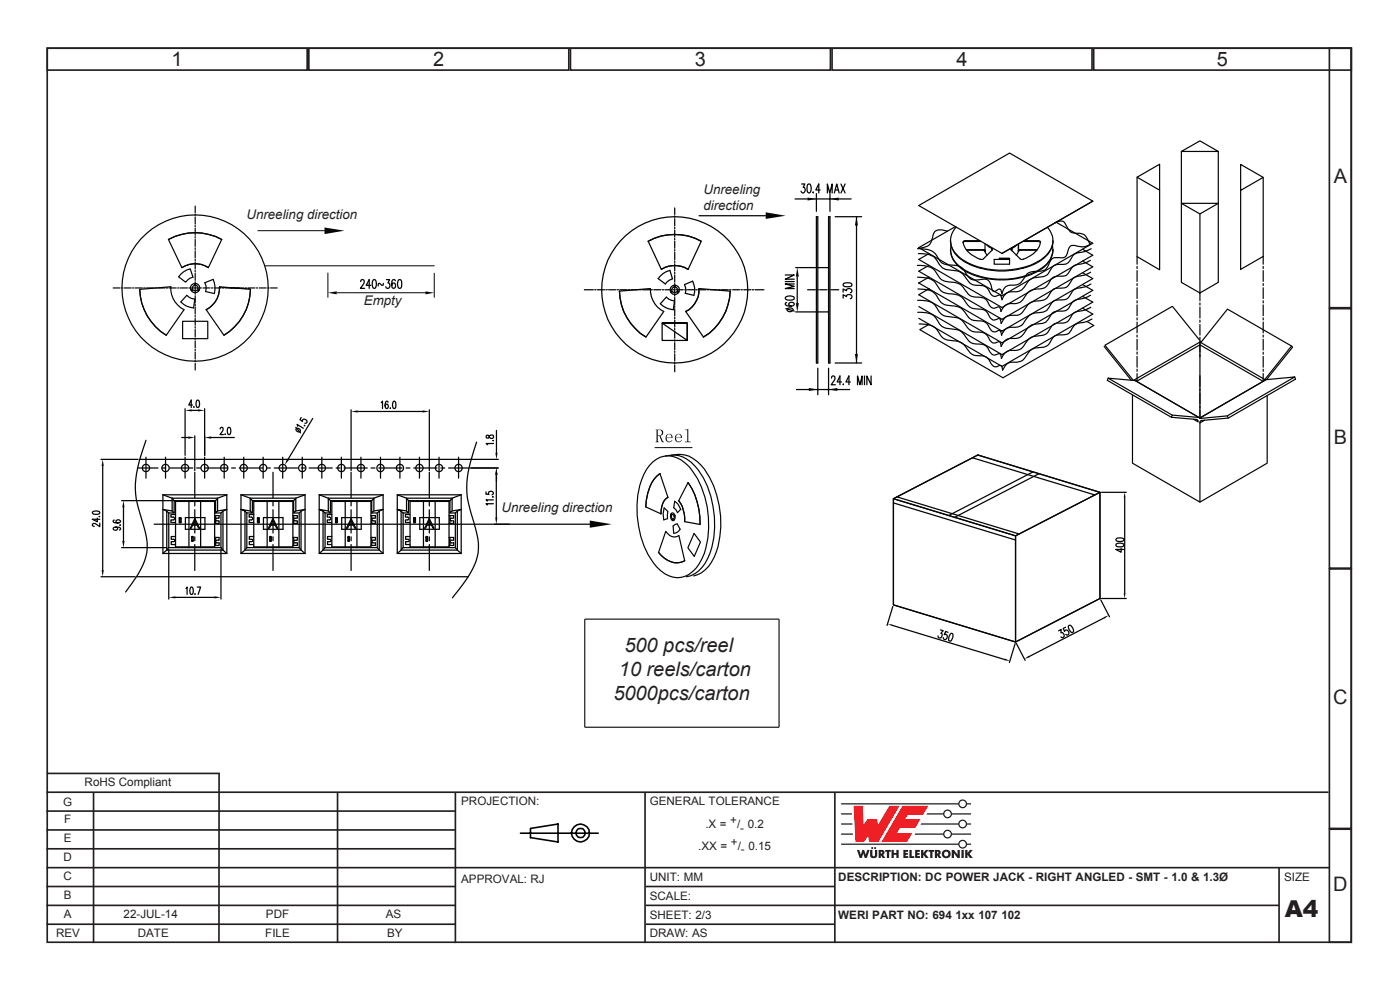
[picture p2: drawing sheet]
<svg xmlns="http://www.w3.org/2000/svg" width="297mm" height="210mm" viewBox="0 0 297 210" stroke-linecap="round" stroke-linejoin="round" font-family="sans-serif">
<!-- layer: Calque 1 -->
<g fill="none" stroke="#231f20" stroke-width=".35">
<path d="M10 10.2h276.7v189.7h-276.7zM10 10.2h55.2v4.7h-55.2zM65.5 10.2h55.2v4.7h-55.2zM121 10.2h55.2v4.7h-55.2zM176.5 10.2h55.2v4.7h-55.2zM232 10.2h54.7v4.7h-54.7zM282 10.2h4.7v55.1h-4.7zM282 65.5h4.7v55h-4.7zM282 120.7h4.7v55h-4.7zM9.8 168h272M9.8 172h86.7M9.8 176h86.7"/>
<path d="M9.9 164.1h36.7M19.8 168v32M46.5 164l-.1 36M71.6 168v32M96.6 168v32M136.8 168v32M177.1 168v32M282 175.9h4.7v24h-4.7zM9.8 192h86.7M9.8 196h86.7M9.8 180h86.7M9.8 184h272.2"/>
<path d="M9.8 188h86.7M137 192h134.3M137 196h40.1M137 188h40.1M271.3 184v16"/>
</g>
<g fill="none" stroke="#000" stroke-width=".34">
<path d="M110.4 176.7h16.5M112.5 175.7l5.9-.9v3.8l-5.9-.9z"/>
<circle cx="123.1" cy="176.7" r="1.88"/>
<circle cx="123.2" cy="176.7" r="1.02"/>
</g>
<g fill="#ee1d23">
<path d="M181.1 170.9h1.9l.2 4 .9-1.2h2l.2 1.3 2.4-4.1h2.1l-4.5 7.7h-1.9l-.2-1.3-.9 1.3h-1.8z"/>
<path d="M191.4 170.9h5.5l-1.1 1.9h-3.2l-.6 .9h3.3l-1.1 1.9h-3.3l-.6 1.1h3.2l-1.1 1.9h-5.4z"/>
</g>
<g fill="#231f20">
<path d="M181.8 180.3h.5l.3 1 .3-1h.4l.3 1 .4-1h.5l-.6 1.7h-.5l-.3-1-.3 1h-.4z"/>
<path d="M184.6 180.3h.5v1.2l.2 .1 .3-.1v-1.2h.5v1.1a.76 .76 0 0 1-.8 .6 .76 .76 0 0 1-.7-.6z"/>
<path d="M187.8 180.3h1.2v.4h-.4v1.3h-.5l.1-1.3h-.4z"/>
<path d="M189.1 180.3h.5v.6h.6v-.6h.5l-.1 1.7h-.4v-.7h-.6v.7h-.5z"/>
<path d="M191.6 180.3h1.1v.4h-.6v.2h.5v.4h-.5v.3h.6v.4h-1.1z"/>
<path d="M192.9 180.3h.5v1.3h.5v.4h-1z"/>
<path d="M194.1 180.3h1v.4h-.5v.2h.5v.4h-.5v.3h.6v.4h-1.1z"/>
<path d="M195.4 180.3h.5v.7l.5-.7h.6l-.7 .8 .7 .9h-.6l-.5-.7v.7h-.5z"/>
<path d="M197 180.3h1.2v.4h-.4v1.3h-.5v-1.3h-.3z"/>
<path d="M201.9 180.3h.5l.8 1-.1-1h.5v1.7h-.5l-.7-1.1v1.1h-.5z"/>
<path d="M204 180.3h.5v1.7h-.5z"/>
<path d="M204.7 180.3h.5v.7l.5-.7h.6l-.6 .8 .7 .9h-.6l-.6-.7v.7h-.5z"/>
<circle cx="185" cy="179.9" r=".22"/>
<circle cx="185.7" cy="179.9" r=".22"/>
</g>
<g fill="#231f20">
<path d="M186.9 180.7v.3h.2v-.2zM186.4 180.3h.5a.55 .55 0 0 1 .7 .3 .55 .55 0 0 1-.3 .7l.5 .7h-.5l-.4-.6v.6h-.5z" fill-rule="evenodd"/>
<path d="M198.8 180.7v.3h.2l.1-.2zM198.3 180.3h.6a.55 .55 0 0 1 .6 .3 .55 .55 0 0 1-.2 .7l.4 .7h-.5l-.4-.6v.6h-.5z" fill-rule="evenodd"/>
<path d="M200.3 181.2a.5 .5 0 0 0 1 0 .5 .5 0 0 0-1 0zM199.8 181.1a.95 .95 0 0 1 1.9 0 .95 .95 0 0 1-1.9 0z" fill-rule="evenodd"/>
</g>
<path d="M178.4 176.9h2.6M178.4 174.8h2.4M178.4 172.6h2.3" fill="none" stroke="#231f20" stroke-width=".27"/>
<g fill="#231f20">
<path d="M178.4 170.4h24.9a.94 .94 0 0 1 .9-.8 .94 .94 0 0 1 1 .8h.8v.2h-.8a.94 .94 0 0 1-1 .9 .94 .94 0 0 1-.9-.9h-24.9zM203.5 170.5a.7 .7 0 0 1 1.4 0 .7 .7 0 0 1-1.4 0z" fill-rule="evenodd"/>
<path d="M196.7 172.5h3.4a.94 .94 0 0 1 .9-.8 .94 .94 0 0 1 1 .8h4v.3h-4a.94 .94 0 0 1-1 .8 .94 .94 0 0 1-.9-.8h-3.6zM200.3 172.6a.7 .7 0 0 1 1.4 0 .7 .7 0 0 1-1.4 0z" fill-rule="evenodd"/>
<path d="M195.4 174.7h7.9a.94 .94 0 0 1 .9-.9 .94 .94 0 0 1 1 .9h.8v.2h-.8a.94 .94 0 0 1-1 .8 .94 .94 0 0 1-.9-.8h-8zM203.5 174.8a.7 .7 0 0 1 1.4 0 .7 .7 0 0 1-1.4 0z" fill-rule="evenodd"/>
<path d="M194.2 176.8h5.9a.94 .94 0 0 1 .9-.8 .94 .94 0 0 1 1 .8h4v.3h-4a.94 .94 0 0 1-1 .8 .94 .94 0 0 1-.9-.8h-6.1zM200.3 176.9a.7 .7 0 0 1 1.4 0 .7 .7 0 0 1-1.4 0z" fill-rule="evenodd"/>
<path d="M178.4 178.9h24.9a.94 .94 0 0 1 .9-.8 .94 .94 0 0 1 1 .8h.8v.3h-.8a.94 .94 0 0 1-1 .8 .94 .94 0 0 1-.9-.8h-24.9zM203.5 179.1a.7 .7 0 0 1 1.4 0 .7 .7 0 0 1-1.4 0z" fill-rule="evenodd"/>
</g>
<path d="M146.9 59.6l-1.7 .8M148.8 51.2a11.7 11.7 0 0 0-11.3 0 11.7 11.7 0 0 1 11.3 0l-2.8 5.9M145.4 62.2l1.8 .4M148.3 61.2a5.3 5.3 0 0 1-2.8 4.9l3.7 5.4M145.3 110.7l3.2 .5" fill="none" stroke="#050504" stroke-width=".26"/>
<path d="M138.5 98a4.9 4.9 0 0 1 6.8 .2 15.6 15.6 0 0 1 4.7 9.4 17.9 17.9 0 0 1-1.7 12 5.1 5.1 0 0 1-7.3 2.1 13.4 13.4 0 0 1-5.1-7.9 18.3 18.3 0 0 1 1.3-14.2zM142.4 96.6a6.3 6.3 0 0 1 5.7 3.1 20 20 0 0 1 2.1 18.7 6.2 6.2 0 0 1-4.6 3.9M146 102.4a15.3 15.3 0 0 1 2.5 8.8M147.2 113.2l-1.3 3 1.4 1.8" fill="none" stroke="#050504" stroke-width=".25"/>
<g fill="#050504">
<path d="M139.9 92.5h.2l.5 1.1 .3 .2h-.5z" fill-rule="evenodd"/>
<path d="M139.2 91.2h.7l-.4 .1v1.1h.8l-.8 .1v1.1l.2 .2h-.6v-.1h.2z" fill-rule="evenodd"/>
<path d="M139.1 91.1l1.4 .2 .2 .2-.1 .6-.3 .3h-.8l.8-.2 .1-.3v-.4l-.4-.3z" fill-rule="evenodd"/>
<path d="M141.5 93.7h.7l.4-.4-.4 .5z" fill-rule="evenodd"/>
<path d="M141.5 92.2l.5-.1-.4 .2-.2 .5h-.2z" fill-rule="evenodd"/>
<path d="M141.7 92.1l.5-.1 .5 .6v.3h-1.3l.2 .6 .4 .2h-.5l-.3-.6v-.3h1.3l-.2-.6z" fill-rule="evenodd"/>
<path d="M143.5 93.7h.7l.4-.4-.4 .5z" fill-rule="evenodd"/>
<path d="M143.5 92.2l.5-.1-.4 .2-.2 .5h-.2z" fill-rule="evenodd"/>
<path d="M143.6 92.1l.6-.1 .5 .6v.3h-1.3l.2 .6 .4 .2h-.5l-.3-.6v-.3h1.2l-.1-.6z" fill-rule="evenodd"/>
<path d="M145.3 91.1l.7-.1v2.6l.1 .1h.4v.1h-1.2v-.1l.5-.1v-2.2z" fill-rule="evenodd"/>
</g>
<path d="M56.2 56.4h35.9M69.6 57.9v5.2M71.4 62.1h18.9M138.9 94.9h7.9" fill="none" stroke="#050504" stroke-width=".21"/>
<g fill="none" stroke="#050504" stroke-width=".26">
<path d="M76.5 59.7l.1-.2a.42 .42 0 0 1 .6-.1 .42 .42 0 0 1 0 .6l-.7 1.2h.9M79.2 59.4l.3-.1a1.31 1.31 0 0 1 0 1.9h-.2a1.46 1.46 0 0 1-.1-1.8zM82 59.3h.6l-.3 .7a.53 .53 0 0 1 .4 .7 .53 .53 0 0 1-.8 .3l-.1-.2M83.9 59.6l-.4-.3a.96 .96 0 0 0-.4 1.2l.2 .6a.5 .5 0 0 0 .6-.5 .5 .5 0 0 0-.6-.5l-.2 .4M84.5 59.4l.3-.1a.85 .85 0 0 1 .4 1.1l-.1 .7-.4 .1a1.46 1.46 0 0 1-.2-1.8zM143.1 44.1v1.4M143.1 45.8v.3M143.1 46.4v1.5M143.1 48.2v.3M143.1 48.8v1.5M143.1 50.6v.3M143.1 51.2v1.5"/>
<path d="M143.1 53v.3M143.1 53.5v1.6M143.1 55.4v.3M143.1 56v1.4M143.1 57.7v.3M143.1 58.3v1.6M78.7 60.5h-1l.6-1.2v1.9M81.3 60.1l-.1 .4-.8-.4-.2 .6M124 61.5h1.9M126.2 61.5h.3M126.8 61.5h1.4M128.5 61.5h.3"/>
<path d="M129.1 61.5h1.5M130.9 61.5h.3M131.5 61.5h1.5M133.3 61.5h.3M133.9 61.5h1.5M135.7 61.5h.3M136.3 61.5h1.5M138.1 61.5h.3M138.7 61.5h1.5M140.5 61.5h.3M141.1 61.5h1.4M142.8 61.5h.3"/>
<path d="M143.1 60.2v.2M143.1 60.7v1.5M143.1 62.5v.3M143.1 63.1v1.5M143.1 64.9v.3M143.1 65.5v1.5M143.1 67.3v.3M143.1 67.9v1.5M143.1 69.7v.3M143.1 70.3v1.5M143.1 72.1v.3M143.1 72.7v1.5"/>
<path d="M143.1 74.5v.3M143.1 75.1v1.4M143.1 76.8v.3M143.1 77.4v1.5M143.4 61.5h1.6M145.3 61.5h.2M145.8 61.5h1.5M147.6 61.5h.3M148.2 61.5h1.5M150 61.5h.3M150.6 61.5h1.5M152.4 61.5h.3"/>
<path d="M153 61.5h1.5M154.8 61.5h.3M155.4 61.5h1.5M157.2 61.5h.3M157.8 61.5h1.5M159.6 61.5h.3M160.2 61.5h1.9"/>
<circle cx="143.1" cy="61.5" r="15.5"/>
</g>
<g fill="none" stroke="#050504" stroke-width=".25">
<path d="M35.7 50.8a11.8 11.8 0 0 1 11.3 0l-2.8 6a5.2 5.2 0 0 0-5.6 0zM38.4 58.1l.6-.4 1.4-.7 .5 1.8-.6 .2-.9 .9-1.5-1.2zM41.4 43.7v1.4M41.4 45.4v.3M41.4 46v1.5M41.4 47.8v.3M41.4 48.4v1.5M41.4 50.2v.3M41.4 50.8v1.5M41.4 52.6v.3M41.4 53.2v1.5M41.4 55v.3"/>
<path d="M41.4 55.6v1.5M41.4 57.4v.3M41.4 58v1.5M41.4 59.8v.3M43.4 60l1.8-.7a4.6 4.6 0 0 1 .3 3l-1.9-.5 .1-1.2zM24 61.1h1.4M25.7 61.1h.3M26.3 61.1h1.5M28.1 61.1h.3M28.7 61.1h1.5M29.6 61.4l6.6-.6a5 5 0 0 0 2.8 4.9l-3.7 5.4a11.7 11.7 0 0 1-5.7-9.7zM30.5 61.1h.3"/>
<path d="M31.1 61.1h1.5M32.9 61.1h.3M33.5 61.1h1.5M35.3 61.1h.3M35.9 61.1h1.5M37.7 61.1h.3M38.3 61.1h1.5M38.7 68.2h5.4v3.6h-5.4zM39.6 62.6l.5 .5 1.2 .4-.2 1.8a4.1 4.1 0 0 1-2.7-1.3zM40.1 61.1h.3M40.6 61.1h1.5M41.3 60.2h.2v.3l.3 .2 .2 .3v.3l.3 .3h-1.7l.2-.3 .2-.6 .3-.2z"/>
<path d="M41.4 60.4v1.4M41.4 62.1v.3M41.4 62.7v1.5M41.4 64.5v.4M41.4 65.1v1.5M41.4 66.9v.3M41.4 67.5v1.5M41.4 69.3v.3M41.4 69.9v1.5M41.4 71.7v.3M41.4 72.3v1.5M41.4 74.1v.3"/>
<path d="M41.4 74.7v1.5M41.4 76.5v.2M41.4 77.1v1.4M42.4 61.1h.3M43.1 61.1h1.4M44.8 61.1h.3M45.4 61.1h1.5M46.6 60.8l6.5 .6a11.7 11.7 0 0 1-5.6 9.7l-3.8-5.4a5.2 5.2 0 0 0 2.9-4.9zM47.2 61.1h.3M47.8 61.1h1.5M49.6 61.1h.3M50.2 61.1h1.5"/>
<path d="M52 61.1h.3M52.6 61.1h1.5M53.1 61.4a11.7 11.7 0 0 1-5.6 9.7M54.4 61.1h.3M55 61.1h1.5M56.8 61.1h.3M57.4 61.1h1.4M141.1 96.7a6.8 6.8 0 0 1 7.6 2 19.9 19.9 0 0 1 2.8 19.6 6.6 6.6 0 0 1-4.3 3.9M139.3 101l.7-.5 1.7 5a3.8 3.8 0 0 0-1.5 3.5l-3.2-1.5a9.4 9.4 0 0 1 2.3-6.5zM140.9 107.7l.8 .8-.1 1.5-.8 .3-.1-1.3zM141.2 112.7a1.99 1.99 0 0 0 2.8 .9l1.3 5.4a4.4 4.4 0 0 1-5.6-1.8zM142.3 109l.9 .3-.4 1.1z"/>
<path d="M142.4 109l.1-.2a.86 .86 0 0 1 .7 .7 .86 .86 0 0 1-.4 .9l-.5-.4-.1-.5zM142.8 111.6l.8-.5 .7 1.2a1.53 1.53 0 0 1-1.4 .8zM143.1 106.3l.8 .7 .5 1-.7 .8-.3-.7-.5-.4zM146 102.4l-2 3.8a6 6 0 0 1 1.3 4.5"/>
<circle cx="41.4" cy="61.1" r=".99"/>
<circle cx="41.4" cy="61.1" r="15.5"/>
</g>
<g fill="#050504">
<path d="M69.6 62.1l1.8-.3v.6z"/>
<path d="M68.8 48.3l4.3 .6-4.3 .8z"/>
</g>
<path d="M54.7 48.9h14.1" fill="none" stroke="#050504" stroke-width=".21"/>
<path d="M140.5 68.5h5.3v3.7l-5.3-3.7h5.3v3.7h-5.3zM140.8 66.1l-3.8 5.4a11.7 11.7 0 0 1-5.6-9.7 11.7 11.7 0 0 0 5.6 9.7" fill="none" stroke="#050504" stroke-width=".26"/>
<path d="M90.3 61.8l1.8 .3-1.8 .3z" fill="#050504"/>
<path d="M92.1 58v5.1" fill="none" stroke="#050504" stroke-width=".21"/>
<g fill="none" stroke="#050504" stroke-width=".26">
<path d="M137.5 51.2l2.8 5.9a5.3 5.3 0 0 1 5.7 0 5.3 5.3 0 0 0-5.7 0M140.1 58.5l1.3-.9 .7-.2 .6 1.8-1.2 .6-.4 .4-1.5-1.1zM173.2 46v31M173.5 46v31M175.8 46v31M176.1 46v31M181.7 46v31M131.4 61.8l6.6-.6a5.3 5.3 0 0 0 2.8 4.9M141.4 63l.5 .5 1.2 .3-.3 1.9a4.3 4.3 0 0 1-2.7-1.3zM143.1 60.5h.1l.1 .4 .3 .1 .1 .7 .3 .3h-1.7l.2-.3 .2-.7 .3-.1zM145.2 60.4l.3 1.2-.1 .6"/>
<circle cx="143.1" cy="61.5" r=".98"/>
</g>
<path d="M147.2 113.2l1.4 1.8-1.3 3" fill="none" stroke="#050504" stroke-width=".25"/>
<path d="M181.7 46l.3 1.8h-.6z" fill="#050504"/>
<path d="M154.9 61.8a11.9 11.9 0 0 1-5.7 9.7" fill="none" stroke="#050504" stroke-width=".26"/>
<path d="M175.8 82.6l1.8-.3v.6z" fill="#050504"/>
<path d="M173.5 78.1v5.6M175.8 78.1v5.6M173.5 82.6h6.8" fill="none" stroke="#050504" stroke-width=".26"/>
<path d="M171.6 82.3l1.9 .3-1.9 .3z" fill="#050504"/>
<path d="M173.2 77h.3M175.8 77h.3M169 82.6h4.5M175.5 82.6h.3" fill="none" stroke="#050504" stroke-width=".26"/>
<path d="M181.4 75.1h.6l-.3 1.9z" fill="#050504"/>
<g fill="none" stroke="#050504" stroke-width=".26">
<path d="M171.3 61.5h1.7M173.3 61.5h.3M173.9 61.5h1.5M175.6 61.5h.3M176.3 61.5h1.6M177.2 77h5.6M183.4 79.8v1.8M184.8 79.8v1.8l-.9-1.8v1.8M176.4 80.2l.1-.3a.42 .42 0 0 1 .6 0 .42 .42 0 0 1 0 .6l-.8 1.1h.9M178.5 81h-.9l.6-1.2v1.8M178.9 81.4l-.1 .1h.1M180.4 81h-.9l.6-1.2v1.8"/>
<path d="M181.9 81.6v-1.8l.5 1.8 .5-1.8v1.8"/>
</g>
<path d="M169.1 56.8l.4 1.9h-.7z" fill="#050504"/>
<path d="M146.9 59.6a4 4 0 0 1 .3 3M148.3 61.2l6.6 .6" fill="none" stroke="#050504" stroke-width=".26"/>
<path d="M168.8 64.3h.7l-.4 1.9z" fill="#050504"/>
<g fill="none" stroke="#050504" stroke-width=".26">
<path d="M166.6 58.3h1.9l-1.9 .9h1.9M166.6 59.7h1.9M168.8 56.8h4.3M169.1 58.7v5.6M173.5 56.8h2.3M166.7 63l1-.2 .7 .2 .1 .3a1.17 1.17 0 0 1-1.5 .3l-.4-.3zM166.7 65.4l1.8 .6M166.9 64.2l-.3 .2a1.23 1.23 0 0 0 1.9 .2 .63 .63 0 0 0-.6-.5 .63 .63 0 0 0-.6 .5l.6 .3M167.1 65.5l.6-.2a.51 .51 0 0 1 .5 .5 .71 .71 0 0 1-.7 .3 .71 .71 0 0 1-.5-.5zM168.5 60.2h-1.9l1.9 .5-1.9 .5h1.9M168.8 66.2h4.3M173.5 66.2h2.3"/>
<path d="M178.9 63.2v-.7l.7 .4a.56 .56 0 0 1 .7-.4 .56 .56 0 0 1 .3 .7l-.2 .2M178.9 62v-.7l.7 .4a.54 .54 0 0 1 .7-.5 .54 .54 0 0 1 .3 .9h-.2M178.9 60.2l.8-.2a.85 .85 0 0 1 1 .4v.1a1.43 1.43 0 0 1-1.8 0z"/>
</g>
<path d="M176.1 42.2l1.8-.3v.6z" fill="#050504"/>
<path d="M170.1 39h.6l-.3 .7a.61 .61 0 0 1 .4 .7 .61 .61 0 0 1-.5 .5l-.4-.3M171.4 39.1l.3-.1a1.22 1.22 0 0 1-.1 1.9 1.61 1.61 0 0 1-.2-1.8zM178.4 39l.9 1.9M179.3 39l-.9 1.9M172.5 40.7v.2l.1-.1M174 40.3h-.9l.6-1.3v1.9M175.5 40.9v-1.9l.5 1.9 .5-1.9v1.9M176.1 42.2h4.5M177 40.9l.5-1.9 .5 1.9M177.2 40.3h.6" fill="none" stroke="#050504" stroke-width=".26"/>
<path d="M162.4 45l4.3 .8-4.3 .6z" fill="#050504"/>
<path d="M148.3 45.8h14.1M173.2 41.1v3.7M173.2 42.2h2.9M176.1 41.1v3.7" fill="none" stroke="#050504" stroke-width=".26"/>
<path d="M171.3 41.9l1.9 .3-1.9 .3z" fill="#050504"/>
<g fill="none" stroke="#050504" stroke-width=".26">
<path d="M168.7 42.2h4.5M173.2 46h.3M175.8 46h.3M177.2 46h5.6M206.3 97.1l25.9 7.9zM189.5 105.8l25.9 7.9v22.5l-25.9-7.9zM189.5 106.7l25.9 7.8zM189.5 105.8l17.9-9.3 25.9 7.9-17.9 9.3M190.3 105.4l25.9 7.9zM219.1 100.1l-17.8 9.2M220.4 100.5l-17.8 9.2M233.3 104.4v22.6l-17.9 9.2"/>
<path d="M189.4 132.7l23.8 7.2M189.4 128.6l-1.2 4.1M215.4 136.5l-1.3 4"/>
</g>
<g fill="none" stroke="#050504" stroke-width=".25">
<path d="M241.2 37.6v16.8M241.2 37.6l4.8-2.8v5.5zM250.6 32.1h7.9l-3.9-2.2-4 2.2v27.7M258.5 32.1v27.7M263.2 34.9l4.8 2.7-4.8 2.8zM268 37.6v18.4M194.9 43.6l19.3-11.1 17.6 10.2-19.2 11.1zM201 49l-.5-.1a1.72 1.72 0 0 0-2.6 1.1 2.62 2.62 0 0 1-1.3 2.3l-1.9 .4h.6a3.7 3.7 0 0 1 3.9 2.4 2.44 2.44 0 0 0 2.4 1.1 3.1 3.1 0 0 1 3.6 2.1l.1 .3a1.98 1.98 0 0 0 2.4 .7 1.89 1.89 0 0 1 2.7 1.9 .62 .62 0 0 0 .5 .7 .62 .62 0 0 0 .7-.4 .47 .47 0 0 1 .6-.2 .47 .47 0 0 1 .2 .6l.2 .5v-.3a1.94 1.94 0 0 1 1.7-1.6h.8a2.71 2.71 0 0 0 2.4-1.9 2.43 2.43 0 0 1 2.6-1 2.21 2.21 0 0 0 2.6-2 1.4 1.4 0 0 1 1.1-1h1a1.4 1.4 0 0 0 1.8-1.4l.4-.9 .3-.2h.7a3.2 3.2 0 0 0 3.4-.4M201.6 53a5.9 5.9 0 0 0 4.1 5 16.5 16.5 0 0 0 15.8-1.4 4.8 4.8 0 0 0 1.9-3.6M201.6 51.1a5.7 5.7 0 0 0 3.8 4.8 16.8 16.8 0 0 0 15.4-.7 5.3 5.3 0 0 0 2.6-4.1M201.8 52.1a5.2 5.2 0 0 0 3.5 5.5l1.8 .8 1.9 .5 1.8 .3h2.8a13.6 13.6 0 0 0 8.7-3.5 4.5 4.5 0 0 0 1-3.6M202.9 48.2a4.1 4.1 0 0 0 .3 6.1 14.2 14.2 0 0 0 10.5 3 12 12 0 0 0 8.7-3.7 4 4 0 0 0-.2-5.4"/>
<path d="M204.8 51.1l-.4 .1a3.7 3.7 0 0 0 2.3 3.2 2.1 2.1 0 0 0 1.8 .6l2-2-.1-.3M204.8 51.2l-.5 .2M204.8 51.2h3.3M205.1 53.1h3.4M207.9 51.1h-3.1v.1M207.9 56.9h.2M208.5 53l.5 .4v-.2M209 53.4l.4 .7M209 51.7v1.5l-.3-.2h-3.7M209.3 51.9l1.1 .8M210.4 52.7l.1 .3M210.9 55h3.3v1h-3.3z"/>
<path d="M212 55v-.2h2.2v.2M212.1 54.9h.1M212.2 54.9h.1M212.3 54.9h.1M212.5 54.9h.1M212.7 54.9h-.1h.1M212.7 54.9h.1M212.8 54.9h.1M212.9 54.9h.1M212.9 54.9h.2zM213.1 54.9h.1h-.1M213.5 54.9h.1"/>
<path d="M213.6 54.9h.1M213.7 54.9h.1M213.8 54.9h.1zM213.9 54.9h.1M214 54.9h-.1h.1M214.7 52.8l-.2 .2M214.7 52.7v.5M215.7 52l-1 .7M216 53.4l-.4 .7M216 51.8v1.6l.5-.3M216.1 51.8l-.1 1.4 .3-.2h3.8M216.5 53v.1h3.4"/>
<path d="M217.1 51.2h3.1M217.1 56.9h-.2M217.3 51.1h2.9v.1M220.2 51.1h.4a2.04 2.04 0 0 1-.7 2.1 6.1 6.1 0 0 1-3.3 1.8l-2.1-2 .2-.3M220.2 51.2l.5 .2M223.7 47.3a1.76 1.76 0 0 1 2.1-.1l.8 1.4a1.57 1.57 0 0 0 1.7 .9 2.47 2.47 0 0 1 2.8 2.1l.1 .2M224.1 47.2l7.7 4.4-19.2 11.1-17.7-10.2 7.8-4.4M229.7 52.9l2.1 1.2-19.2 11.1-17.7-10.2 2.2-1.2M229.7 55.4l2.1 1.2-19.2 11.1-17.7-10.2 2.2-1.2M229.7 57.9l2.1 1.2-19.2 11.1-17.7-10.2 2.2-1.2M231.3 55.2l-1.3 .6-1.4 .3a1.63 1.63 0 0 0-1.5 1.1 1.95 1.95 0 0 1-1.7 1.4h-1a1.61 1.61 0 0 0-1.5 .8l-.6 .9a2.42 2.42 0 0 1-2.5 1l-1.5 .5-1.3 1.7a2.67 2.67 0 0 1-2.7 .9 2.29 2.29 0 0 0-1.9 1.7l-.1-.2a.67 .67 0 0 0-.3-.7 .67 .67 0 0 0-.8 .1 1.41 1.41 0 0 1-1.6-1.2 2.17 2.17 0 0 0-2.5-1.1 1.95 1.95 0 0 1-1.9-.9 4.3 4.3 0 0 0-2-2l-.9-.2a3.5 3.5 0 0 1-2.9-.9l-.2-.3a3.8 3.8 0 0 0-4-2.4h-.6M231.4 57.7l-1.4 .7-2.1 .4-.5 .5-.7 1.1a1.43 1.43 0 0 1-1.2 .7h-1.1a2.09 2.09 0 0 0-1.9 1.6 2.09 2.09 0 0 1-1.9 1.1l-1 .1a2.6 2.6 0 0 0-2.2 1.7 2.33 2.33 0 0 1-1.6 1.3h-1.6a1.69 1.69 0 0 0-1.4 1l-.4 .7v-.3a.52 .52 0 0 0-.3-.6 .52 .52 0 0 0-.6 0 1.39 1.39 0 0 1-1.9-1.1 2.28 2.28 0 0 0-2.5-1.1 2.23 2.23 0 0 1-1.8-.8 4 4 0 0 0-2.3-2.2l-.3-.1a4.3 4.3 0 0 1-3.3-.9l-.1-.2a3.5 3.5 0 0 0-3.3-2.4l-1.3-.1"/>
<path d="M231.5 52.7l-1.8 .8a2.53 2.53 0 0 0-2.4 1.2 1.94 1.94 0 0 1-1.7 1.4h-1.1l-.9 .2-1.1 1.5a2.13 2.13 0 0 1-2.1 1l-1.1 .1-.6 .3a3.7 3.7 0 0 0-1.4 1.8l-.3 .2a1.84 1.84 0 0 1-1.3 .7h-1.1a2.29 2.29 0 0 0-2 1.7l-.2-.5a.49 .49 0 0 0-.2-.5 .49 .49 0 0 0-.6 .1 1.21 1.21 0 0 1-1.7-.9l-.1-.1a2.15 2.15 0 0 0-2.5-1.2 2.9 2.9 0 0 1-2.6-1.8 2.94 2.94 0 0 0-2.6-1.3 3.1 3.1 0 0 1-3.3-2.2 3.5 3.5 0 0 0-3.4-1.4h-.6M231.8 42.7l-19.2 11.1M241.2 56v-1.6l4.8 2.8M241.2 56.5v.5M241.2 57.4v2.3M246 40.3v16.8M250.6 43.1h7.9l-3.9 2.3zM250.6 59.9l4 2.2v1.7M254.6 45.4v16.7l3.9-2.2M263.2 40.4v16.8l4.8-2.8M268 56.5v.5M268 57.4v2.3"/>
<path d="M194.7 66.2a5 5 0 0 1 3.4 .8l.6 .7a2.97 2.97 0 0 0 1.8 1.8l1.6 .3a2.99 2.99 0 0 1 2.9 1.8 2.46 2.46 0 0 0 2.7 1.4 2.32 2.32 0 0 1 2.3 1.7 1.16 1.16 0 0 0 1.9 .3l.4 .3 .1 .7M229.7 62.9l2.1 1.2-19.2 11.1-17.7-10.2M229.7 60.4l2.1 1.2-19.2 11.1-17.7-10.2 2.2-1.2M229.7 65.4l2.1 1.2-19.2 11.1-17.7-10.2M230.6 68.2l1.4 .8-19.2 11.1-17.7-10.2 1.9-1M231.4 62.6l-.6 .4-1.5 .4a2.19 2.19 0 0 0-2.1 1.2 1.91 1.91 0 0 1-1.7 1.4h-1.3l-.8 .2-1 1.5a1.61 1.61 0 0 1-1.5 .9l-.7 .1a2.47 2.47 0 0 0-2.3 1l-.8 1.2a2.18 2.18 0 0 1-1.6 .9h-1.3a2.42 2.42 0 0 0-1.8 1.7l-.1-.5a.49 .49 0 0 0-.3-.5 .49 .49 0 0 0-.5 .1 1.39 1.39 0 0 1-1.9-1.1 2.21 2.21 0 0 0-2.4-1.1 2.4 2.4 0 0 1-1.9-.9 4 4 0 0 0-2.3-2.1l-.6-.1a4.1 4.1 0 0 1-2.8-.8l-.2-.2a5 5 0 0 0-2.1-2.3l-2.6-.3M231.4 65.2l-1.2 .6-1 .2a2.08 2.08 0 0 0-1.9 1.1 1.94 1.94 0 0 1-1.8 1.4l-1.8 .2-.6 .5-.7 1.1a2.13 2.13 0 0 1-2.1 .9 3.2 3.2 0 0 0-3.2 2.2 2.1 2.1 0 0 1-1.6 .9h-1.3a2.59 2.59 0 0 0-1.8 1.7M231.4 60.3l-1.1 .5-.9 .2a2.14 2.14 0 0 0-2.1 1.2 1.93 1.93 0 0 1-2 1.4h-.8a1.47 1.47 0 0 0-1.5 .9l-.5 .8a2.17 2.17 0 0 1-2.2 1 3.2 3.2 0 0 0-3.2 2.2 2.1 2.1 0 0 1-1.6 .9h-1.1a2.19 2.19 0 0 0-1.9 1.7l-.1-.3a.63 .63 0 0 0-.4-.7 .63 .63 0 0 0-.7 .3 1.54 1.54 0 0 1-1.6-1.3 2.33 2.33 0 0 0-2.5-1.1 2.06 2.06 0 0 1-1.8-.8 3.8 3.8 0 0 0-3-2.3 4.4 4.4 0 0 1-2.7-.7l-.3-.4a3.6 3.6 0 0 0-2.7-2.3l-2-.2M231.7 67.7l-1.3 .6-2.2 .5-1.5 1.9-.8 .3a3.1 3.1 0 0 0-2.4 .5l-.3 .4a2.44 2.44 0 0 1-1.7 1.7l-1.6 .2a2.97 2.97 0 0 0-2.4 2 2.1 2.1 0 0 1-1.7 1h-1.2a2.31 2.31 0 0 0-1.9 1.7l-.1-.3a.6 .6 0 0 0-.3-.7 .6 .6 0 0 0-.8 .3 1.63 1.63 0 0 1-1.6-1.3 2.2 2.2 0 0 0-2.4-1.1 2.7 2.7 0 0 1-2.6-1.8 2.88 2.88 0 0 0-2.5-1.3 3.2 3.2 0 0 1-3.5-2.1 3 3 0 0 0-2.6-1.4l-1.3-.1M234.2 73.5l5.8 7.1M241.2 60.2v.4M241.2 61v2.3"/>
<path d="M241.2 63.8v.5M241.2 64.7v2.3M241.2 67.4v.5M241.2 68.3v2.3M241.2 71.1v.4M241.2 72v2.2M241.2 74.7v.4M241.2 75.6v2.3M241.2 78.3v.5M241.2 79.2v1.6M254.6 72.6l13.9 8-13.9 8M254.6 64.3v.4"/>
<path d="M254.6 65.1v2.3M254.6 67.9v.5M254.6 68.8v2.3M254.6 71.5v.5M254.6 72.4v2.3M254.6 75.2v.4M254.6 79.7v2.3M254.7 72.7l5.7-7.1 13.6 7.8M254.8 72.6l-6.1-7.6-14.3 8.2 6 7.5M268 79.2v1.7l-13.4-7.8v15.5M268 60.2v.4M268 61v2.3"/>
<path d="M268 63.8v.5M268 64.7v2.3M268 67.4v.5M268 68.3v2.3M268 71.1v.4M268 72v2.2M268 74.7v.4M268 75.6v2.3M268 78.3v.5M274.7 80l.1 .4-14.2 8.3-5.7 .5-.3 .2v.3M235.1 80.2l-.2 .5 13.6 7.8 5.3 .5 .3 .2 .1 .3-1-.6M240.2 83.8v14.5l14.4 8.2v-16.8"/>
<path d="M240.5 80.7l14.1-8.1v.5l-13.5 7.8M240.8 80.7l13.6 7.9M248.5 88.5l.2-.5 5.6 .6M248.7 88l-13.6-7.8 5.7 .5 13.8 8M254.5 88.6h.1M254.6 82.5v.4M254.6 83.4v2.2M254.6 86.1v.5M254.6 87v1.6M255.5 89.2l-.9 .5M260.4 88.2l.2 .5M268.4 80.6l6.3-.6-14.3 8.2-5.8 .6"/>
<path d="M268.5 80.6l-13.9 8M268.7 80.5l5.5-6.8-.2-.3-5.7 7.1M268.8 83.9v14.4l-14.2 8.2"/>
</g>
<g fill="#050504">
<path d="M188.3 132.3l1.1 .2-.1 .3z"/>
<path d="M213.2 139.7l1.1 .5-1.2-.1z"/>
</g>
<path d="M199.5 133.6l.6 .2-.5 .5a.51 .51 0 0 1 .2 .7 .51 .51 0 0 1-.8 .2v-.3M201.1 134.1l-.5-.1-.2 .6a.38 .38 0 0 1 .5 .3 .49 .49 0 0 1-.1 .7 .49 .49 0 0 1-.7-.2v-.2M201.7 134.4h.3a1.15 1.15 0 0 1-.5 1.6l-.1-.1a1.04 1.04 0 0 1 .1-1.3zM215.6 136.5l1.9 3.6M233.5 127.3l1.9 3.5M234.2 131.1l-15.9 8.2" fill="none" stroke="#050504" stroke-width=".26"/>
<g fill="#050504">
<path d="M217.3 139.8l.9-.7 .2 .3z"/>
<path d="M234.2 130.9l1-.4-.9 .7z"/>
</g>
<path d="M233.7 104.4h5.2M238.6 105.5v20.3M224.6 133.8l.5-.3v.7a.5 .5 0 0 1 .6 .4 .5 .5 0 0 1-.5 .6l-.1-.1M226.1 133l-.6 .3 .3 .6a.48 .48 0 0 1 .9 .1 .48 .48 0 0 1-.5 .7l-.1-.1M226.6 132.8l.2-.1a1.05 1.05 0 0 1 .8 1.4l-.1 .1a1.32 1.32 0 0 1-.9-1.4zM233.7 127h5.2" fill="none" stroke="#050504" stroke-width=".26"/>
<g fill="#050504">
<path d="M238.6 104.4l.2 1.1h-.4z"/>
<path d="M238.4 125.8h.4l-.2 1.2z"/>
</g>
<path d="M21.4 97.4h7.9M21.8 98.8v22.1M236.8 115.4l.9-.2 .6 .2 .1 .3a1.21 1.21 0 0 1-1.7 0zM236.8 114.3l.7-.2a.76 .76 0 0 1 .9 .4 1.21 1.21 0 0 1-1.7 0zM237.8 116.3v.8l-1.1-.5h1.7M21.4 122.3h7.3" fill="none" stroke="#050504" stroke-width=".26"/>
<path d="M124 131.3h41.3v23h-41.3z" fill="none" stroke="#231f20" stroke-width=".26"/>
<g fill="#050504">
<path d="M21.8 97.4l.2 1.4h-.4z"/>
<path d="M21.6 120.9h.4l-.2 1.4z"/>
</g>
<g fill="none" stroke="#050504" stroke-width=".26">
<path d="M101.1 93.8a25.8 25.8 0 0 0-2.1 10.7l.4 2.2 1.5 5.4a10.7 10.7 0 0 1-1.5 10l-3.4 4.7M19.7 108.6l.8-.2 .6 .2 .1 .2a1.05 1.05 0 0 1-1.6-.1zM20.6 109.9v.8l-1-.5h1.6M21.1 109.5l-.1 .1M21.2 111v.7l-1-.6a.35 .35 0 0 0-.5 .1 .35 .35 0 0 0 .2 .5h.1M25.8 116.2h9.6M25.8 106.2h10.8M26.2 107.6v7.2M34.6 105v12.4M35.4 108.4v8.3M35.8 108.8v7.4M37.2 113.8h-.9v.6h.5l.3 .3-.3 .2h-.5v.6l.9 .1"/>
<path d="M37.2 109.1h-.9v.6h.6l.1 .3-.1 .2-.6 .1v.5h.9M37.2 106.4h8.3v9.6h-8.3zM38 109.8h.4v1.1h-.4zM38.1 109.8v1M38.1 110.7h.3v.1h-.3zM38.1 109.8v.2M38.4 110h-.3v.7M38.4 109.8v.9M39.3 109.8h4.2v2.5h-4.2zM40.1 106.2v10M40.7 113.8h.3v1h-.3zM40.7 114v.1"/>
<path d="M40.7 113.8v1M40.7 114.7h.3M41.3 110.4l.4 .8h-.7zM41.3 110l1 2h-.2l-.3-.6h-.9l-.3 .6h-.2zM42.6 106.2v10M45.5 115.7h.2M45.5 114h1v.6h-.6l-.2 .3 .2 .2 .6 .1v.5h-.8M45.5 109.4h.2v1.6h-.2M45.7 114v1.7M45.7 109.4h.8v.5l-.6 .1-.2 .2 .2 .2 .6 .1v.5h-.8M46.9 108.8v7.4M47.3 108.4v8.3"/>
<path d="M48.1 105v12.4M51.1 105v12.4M52 108.4v8.3M52.4 108.8v7.4M53.8 113.8h-.9v.6h.5l.3 .3-.3 .2h-.5v.6l.9 .1M53.8 109.1h-.9v.6h.6l.1 .3-.1 .2-.6 .1v.5h.9M53.8 106.4h8.3v9.6h-8.3zM54.6 109.8h.4v1.1h-.4zM54.7 109.8v1M54.7 109.8v.2M54.7 110.7h.2v.1h-.2zM54.9 110h-.2v.7"/>
<path d="M54.9 109.8v.9M55.9 109.8h4.1v2.5h-4.1zM56.7 106.2v10M57.2 113.8h.4v1h-.4zM57.2 114l.1 .1M57.3 114.7h.3M57.3 113.8v1M57.9 110l1 2h-.2l-.3-.6h-.9l-.4 .6h-.2zM57.9 110.4l.4 .8h-.7zM59.2 106.2v10M62.1 114h1v.6h-.7l-.1 .3 .1 .2 .7 .1v.5h-.8M62.1 109.4h.2v1.6h-.2"/>
<path d="M62.1 115.7h.2M62.3 114v1.7M62.3 109.4h.8v.5l-.7 .1-.1 .2 .1 .2 .7 .1v.5h-.8M63.5 108.8v7.4M63.9 108.4v8.3M64.7 105v12.4M67.7 105v12.4M68.5 108.4v8.3M69 108.8v7.4M70.4 113.8h-.9v.6h.5l.2 .3-.2 .2h-.5v.6l.9 .1M70.4 109.1h-1v.6h.6l.2 .3-.2 .2-.6 .1v.5h1M70.4 106.4h8.3v9.6h-8.3z"/>
<path d="M71.2 109.8h.3v1.1h-.3zM71.2 109.8l.1 1M71.3 109.8v.2M71.3 110.7h.2v.1h-.2zM71.5 110h-.2v.7M71.5 109.8v.9M72.5 109.8h4.1v2.5h-4.1zM73.2 106.2v10M73.8 114l.1 .1M73.8 113.8h.3v1h-.3zM73.9 114.7h.2M73.9 113.8v1"/>
<path d="M74.5 100.2v5.4M74.5 106.5v.8M74.5 108.1v5M74.5 113.9v.8M74.5 115.5v5.5M74.5 110l1 2h-.2l-.3-.6h-1l-.3 .6h-.2zM74.5 110.4l.4 .8h-.8zM75.7 106.2v10M78.7 114h.9v.6h-.6l-.1 .3 .1 .2 .6 .1v.5h-.7M78.7 109.4h.2v1.6h-.2M78.7 115.7h.2M78.9 114v1.7"/>
<path d="M78.9 109.4h.7v.5l-.6 .1-.1 .2 .1 .2 .6 .1v.5h-.7M80 108.8v7.4M80.5 108.4v8.3M81.3 105v12.4M84.3 105v12.4M85.1 108.4v8.3M85.5 108.8v7.4M87 113.8h-1v.6h.6l.2 .3-.2 .2h-.6v.6l1 .1M87 109.1h-1v.6h.6l.2 .3-.2 .2-.6 .1v.5h1M87 106.4h8.3v9.6h-8.3zM87.7 109.8h.4v1.1h-.4zM87.8 110.7h.3v.1h-.3z"/>
<path d="M87.8 109.8v1.1M88.1 110h-.3v.7M88.1 109.8v.9M89.1 109.8h4.1v2.5h-4.1zM89.8 106.2v10M90.4 114v.1M90.4 113.8h.3v1h-.3zM90.4 113.8v1M90.4 114.7h.3M91 110l1.1 2h-.2l-.4-.6h-.9l-.3 .6h-.2zM91.1 110.4l.3 .8h-.7zM91.1 100.2v5.4"/>
<path d="M91.1 106.5v.8M91.1 108.1v5M91.1 113.9v.8M91.1 115.5v5.5M92.3 106.2v10M95.3 114h.9v.6h-.6l-.1 .3 .1 .2 .6 .1v.5h-.7M95.3 109.4h.2v1.6h-.2M95.3 115.7h.2M95.5 109.4h.7v.5l-.6 .1-.1 .2 .1 .2 .6 .1v.5h-.7M95.5 114v1.7M96.6 108.8v7.4M97 108.4v8.3"/>
<path d="M97.8 105v12.4"/>
</g>
<g fill="#050504">
<path d="M25.9 114.8h.5l-.2 1.4z"/>
<path d="M26.2 106.2l.2 1.4h-.5z"/>
</g>
<g fill="none" stroke="#050504" stroke-width=".26">
<path d="M31 93.4a26.9 26.9 0 0 0-2.2 11.4l.6 3.1 1.2 4.2a10.6 10.6 0 0 1-1.4 9.8l-2.5 3.7M24.2 110.3h-.1l-.1 .3a.97 .97 0 0 0 1.6-.1 .48 .48 0 0 0-.6-.2 .48 .48 0 0 0-.3 .5l.4 .1M24.5 111.8l.4 .1a.42 .42 0 0 1-.4 .6 .42 .42 0 0 1-.4-.6l.4-.1a.75 .75 0 0 1 1.1 .4l-.3 .2M25.5 111.3l.1 .1h-.2M35.8 116.5v10.6M41.3 100.2v5.4M41.3 106.5v.8M41.3 108.1v5M41.3 113.9v.8M41.3 115.5v5.5M46.9 116.5v10.6M51.1 117.4h13.6"/>
<path d="M52 116.7h11.9M52.4 116.2h11.1M57.9 100.2v5.4M57.9 106.5v.8M57.9 108.1v5M57.9 113.9v.8M57.9 115.5v5.5M84.3 117.4h13.5M85.1 116.7h11.9M85.5 116.2h11.1M29 122.3h70.3M37.2 126.7h8.3"/>
</g>
<g fill="#050504">
<path d="M35.8 126.7l1.4-.2v.4z"/>
<path d="M45.5 126.5l1.4 .2-1.4 .2z"/>
</g>
<g fill="none" stroke="#050504" stroke-width=".26">
<path d="M74.5 86.9v12.9M75.9 87.3h13.8M91.1 86.9v12.9M35.4 116.7h11.9M35.8 116.2h11.1l1.2 1.2h-13.5zM52.4 116.2l-1.3 1.2M63.5 116.2l1.2 1.2M67.7 117.4l1.3-1.2h11l1.3 1.2zM68.5 116.7h12M84.3 105h13.5M85.5 116.2l-1.2 1.2M86.2 105.7h9.7"/>
<path d="M86.7 106.2h8.8M96.6 116.2l1.2 1.2M39.5 124.9l.2-.4v1.6M40.4 124.6l.2-.1a1.02 1.02 0 0 1 .1 1.6l-.3-.1-.1-.6zM41.4 125.9v.1M41.8 124.5h.8l-.6 1.6"/>
</g>
<g fill="#050504">
<path d="M74.5 87.3l1.4-.2v.4z"/>
<path d="M89.7 87.1l1.4 .2-1.4 .2z"/>
</g>
<g fill="none" stroke="#050504" stroke-width=".26">
<path d="M29.2 99.3h4.3M29.6 97.4h70.4M34.3 99.3h.8M36 99.3h4.9M39.3 86.7v9.9M40.7 87.1h1.3M41.7 99.3h.8M43.4 99.3h4.9M43.4 86.7v9.9M49.1 99.3h.8M50.8 99.3h4.9M56.5 99.3h.9"/>
<path d="M58.2 99.3h4.9M63.9 99.3h.8M65.6 99.3h4.9M71.3 99.3h.9M73 99.3h4.9M78.7 99.3h.8M80.4 99.3h4.9M80.9 85.4l.2-.3v1.6M82.3 85.3l-.2-.2a.95 .95 0 0 0 0 1.6 .46 .46 0 0 0 .3-.6 .46 .46 0 0 0-.5-.3l-.2 .3M82.8 86.5v.1M83.4 85.2l.2-.1a.97 .97 0 0 1 0 1.6l-.2-.1-.1-.6zM86.1 99.3h.9"/>
<path d="M87.8 99.3h4.9M93.5 99.3h.8M95.2 99.3h4.3M32.7 111.2h92.4"/>
</g>
<g fill="#050504">
<path d="M39.3 87.1l1.4-.3v.5z"/>
<path d="M42 86.8l1.4 .3-1.4 .2z"/>
</g>
<path d="M38.5 92.8h1.4M40.8 85.9h-.8l.6-1v1.5M41.1 86.3l.1 .1M41.3 92.4v7.4M41.7 85l.2-.1a1 1 0 0 1 .1 1.5h-.3l-.1-.6zM43.4 92.4v4.2M44.8 92.8h4.9" fill="none" stroke="#050504" stroke-width=".26"/>
<g fill="#050504">
<path d="M39.9 92.6l1.4 .2-1.4 .3z"/>
<path d="M43.4 92.8l1.4-.2v.5z"/>
</g>
<path d="M46.7 91l.1-.2a.35 .35 0 0 1 .5-.1 .35 .35 0 0 1 0 .5l-.6 1h.7M47.8 92.1h.1M48.4 90.7h.4l.2 .6-.1 .6-.3 .3-.2-.1-.2-.6zM62.8 90.6l1 1.2M62.9 90.9a.5 .5 0 0 1 .6 .1 .5 .5 0 0 1 0 .6l-.6-.3zM63.1 90.4l-.1-.4 1.4 .8M63.9 88.6l-.3 .4 .6 .4a.44 .44 0 0 1 .7-.4 .44 .44 0 0 1-.1 .8h-.1M64.5 90.2h.1M66.3 88.8l-5.2 8.6" fill="none" stroke="#050504" stroke-width=".26"/>
<path d="M60.9 97.3l.4 .2-.9 1.1z" fill="#050504"/>
<g fill="none" stroke="#050504" stroke-width=".26">
<path d="M31 97v4.4M35.1 97v4.4M39.3 97v4.4M43.4 97v4.4M47.6 97v4.4M51.7 97v4.4M55.8 97v4.4M60 97v4.4M64.1 97v4.4M68.3 97v4.4M72.4 97v4.4M76.6 97v4.4"/>
<path d="M80.7 97v4.4M84.8 97v4.4M99.9 99.3h5.8M99.9 97.4h5.8M105.3 91.3v4.8M34.6 108.1l1.9 .3 .4 .4h-1.1l-.4-.4zM36.9 106.2h8.8M36.9 106.2v2.6M36.9 106.2l-.4-.5h9.7v2.7M45.7 106.2v2.6l.5-.4 1.9-.3-.8 .3-.4 .4h-1.2M45.7 106.2l.5-.5 1.9-.7h-13.5l1.9 .7v2.7M51.1 108.1l2 .3 .4 .4h-1.1l-.4-.4z"/>
<path d="M51.1 105h13.6l-1.9 .7h-9.7zM53.5 106.2h8.8M53.5 106.2l-.4-.5v2.7M53.5 106.2v2.6M62.3 106.2l.5-.5v2.7M62.3 106.2v2.6l.5-.4 1.9-.3-.8 .3-.4 .4h-1.2M67.7 105h13.6l-2 .7h-9.7zM67.7 108.1l1.9 .3 .5 .4h-1.1l-.5-.4zM70.1 106.2h8.8M70.1 106.2l-.5-.5v2.7M70.1 106.2v2.6M78.9 106.2v2.6l.4-.4 2-.3-.8 .3-.5 .4h-1.1"/>
<path d="M78.9 106.2l.4-.5v2.7M84.3 108.1l1.9 .3 .5 .4h-1.2l-.4-.4zM84.3 105l1.9 .7M86.2 108.4v-2.7l.5 .5v2.6M105.3 100.7v1.4"/>
<circle cx="31" cy="99.3" r=".78"/>
<circle cx="35.1" cy="99.3" r=".78"/>
<circle cx="39.3" cy="99.3" r=".78"/>
<circle cx="43.4" cy="99.3" r=".78"/>
<circle cx="47.6" cy="99.3" r=".78"/>
<circle cx="51.7" cy="99.3" r=".77"/>
<circle cx="55.8" cy="99.3" r=".77"/>
<circle cx="60" cy="99.3" r=".78"/>
<circle cx="64.1" cy="99.3" r=".78"/>
<circle cx="68.3" cy="99.3" r=".78"/>
<circle cx="72.4" cy="99.3" r=".78"/>
<circle cx="76.6" cy="99.3" r=".77"/>
<circle cx="80.7" cy="99.3" r=".77"/>
<circle cx="84.8" cy="99.3" r=".77"/>
</g>
<g fill="#050504">
<path d="M105.3 99.3l.2 1.4h-.4z"/>
<path d="M105.1 96.1h.4l-.2 1.3z"/>
</g>
<path d="M99.9 99.3h5.7M103.2 92.4v.5h.5a.53 .53 0 0 1 .4-.6 .53 .53 0 0 1 .6 .4 .57 .57 0 0 1-.7 .3 .57 .57 0 0 1-.3-.6zM104.6 93.4v.1M104.7 94.1h-1.6l.4 .2M104.9 111.2h3.1M105.3 100.7v9.1" fill="none" stroke="#050504" stroke-width=".26"/>
<g fill="#050504">
<path d="M105.1 109.8h.4l-.2 1.4z"/>
<path d="M105.3 99.3l.2 1.4h-.4z"/>
</g>
<path d="M95.9 108.4v-2.7l-.4 .5v2.6l.4-.4 1.9-.3-.8 .3-.4 .4h-1.1M97.8 105l-1.9 .7M103.1 104.3v.5l.7 .1a.45 .45 0 0 1 .3-.7 .45 .45 0 0 1 .4 .7l-.1 .1M104.6 105.3l.1 .1h-.2M104.7 106.9h-1.6l.3 .2M104.7 106h-1.6l.3 .3" fill="none" stroke="#050504" stroke-width=".26"/>
<path d="M125.1 110.4l4.7 .8-4.7 .7z" fill="#050504"/>
<g fill="none" stroke="#050504" stroke-width=".26">
<path d="M89 97v4.4M93.1 97v4.4M97.3 97v4.4"/>
<circle cx="89" cy="99.3" r=".78"/>
<circle cx="93.1" cy="99.3" r=".78"/>
<circle cx="97.3" cy="99.3" r=".78"/>
</g>
<text font-size="4.9" fill="#231f20" x="272.6" y="194.5">A4</text>
<g font-size="4.2" fill="#231f20">
<text x="36.4" y="14">1</text>
<text x="91.9" y="14">2</text>
<text x="147.4" y="14">3</text>
<text x="202.9" y="14">4</text>
<text x="258.2" y="14">5</text>
<text x="282.9" y="38.8">A</text>
<text x="282.9" y="94.1">B</text>
<text x="131.3" y="143.3">10 reels/carton</text>
<text x="132.5" y="138.2">500 pcs/reel</text>
<text x="130.1" y="148.4">5000pcs/carton</text>
<text x="282.8" y="149.3">C</text>
<text x="282.8" y="189">D</text>
</g>
<g font-size="2.8" fill="#231f20">
<text x="149.2" y="41.1">Unreeling</text>
<text x="52.3" y="46.4">Unreeling direction</text>
<text x="149.2" y="44.4">direction</text>
<text x="77.2" y="64.6">Empty</text>
<text x="106.4" y="108.7">Unreeling direction</text>
</g>
<g font-size="2.5" fill="#231f20">
<text x="17.9" y="166.8">RoHS Compliant</text>
<text x="13.4" y="171">G</text>
<text x="97.8" y="170.8">PROJECTION:</text>
<text x="137.8" y="170.8">GENERAL TOLERANCE</text>
<text x="13.5" y="178.7">E</text>
<text x="13.6" y="174.6">F</text>
<text x="149.6" y="175.6">.X =</text>
<text x="154.9" y="174.8">+</text>
<text x="155.1" y="179.4">+</text>
<text x="156.4" y="175.6">/ 0.2</text>
<text x="157" y="176.4">-</text>
<text x="13.5" y="182.7">D</text>
<text x="148.1" y="180.2">.XX =</text>
<text x="156.5" y="180.2">/ 0.15</text>
<text x="157.2" y="181">-</text>
<text x="13.5" y="186.7">C</text>
<text x="13.5" y="190.8">B</text>
<text x="97.8" y="187.3">APPROVAL: RJ</text>
<text x="137.8" y="186.8">UNIT: MM</text>
<text x="137.8" y="190.9">SCALE:</text>
<text x="177.8" y="186.8">DESCRIPTION: DC POWER JACK - RIGHT ANGLED - SMT - 1.0 &amp; 1.3Ø</text>
<text x="272.4" y="186.8">SIZE</text>
<text x="13.5" y="194.8">A</text>
<text x="26.2" y="194.8">22-JUL-14</text>
<text x="56.4" y="194.8">PDF</text>
<text x="81.8" y="194.8">AS</text>
<text x="137.8" y="194.8">SHEET: 2/3</text>
<text x="177.8" y="194.8">WERI PART NO: 694</text>
<text x="202.7" y="194.8">1xx 107</text>
<text x="212.4" y="194.8">102</text>
<text x="11.9" y="198.8">REV</text>
<text x="29.2" y="198.8">DATE</text>
<text x="56.3" y="198.8">FILE</text>
<text x="82.1" y="198.8">BY</text>
<text x="137.8" y="198.8">DRAW: AS</text>
</g>
</svg>
